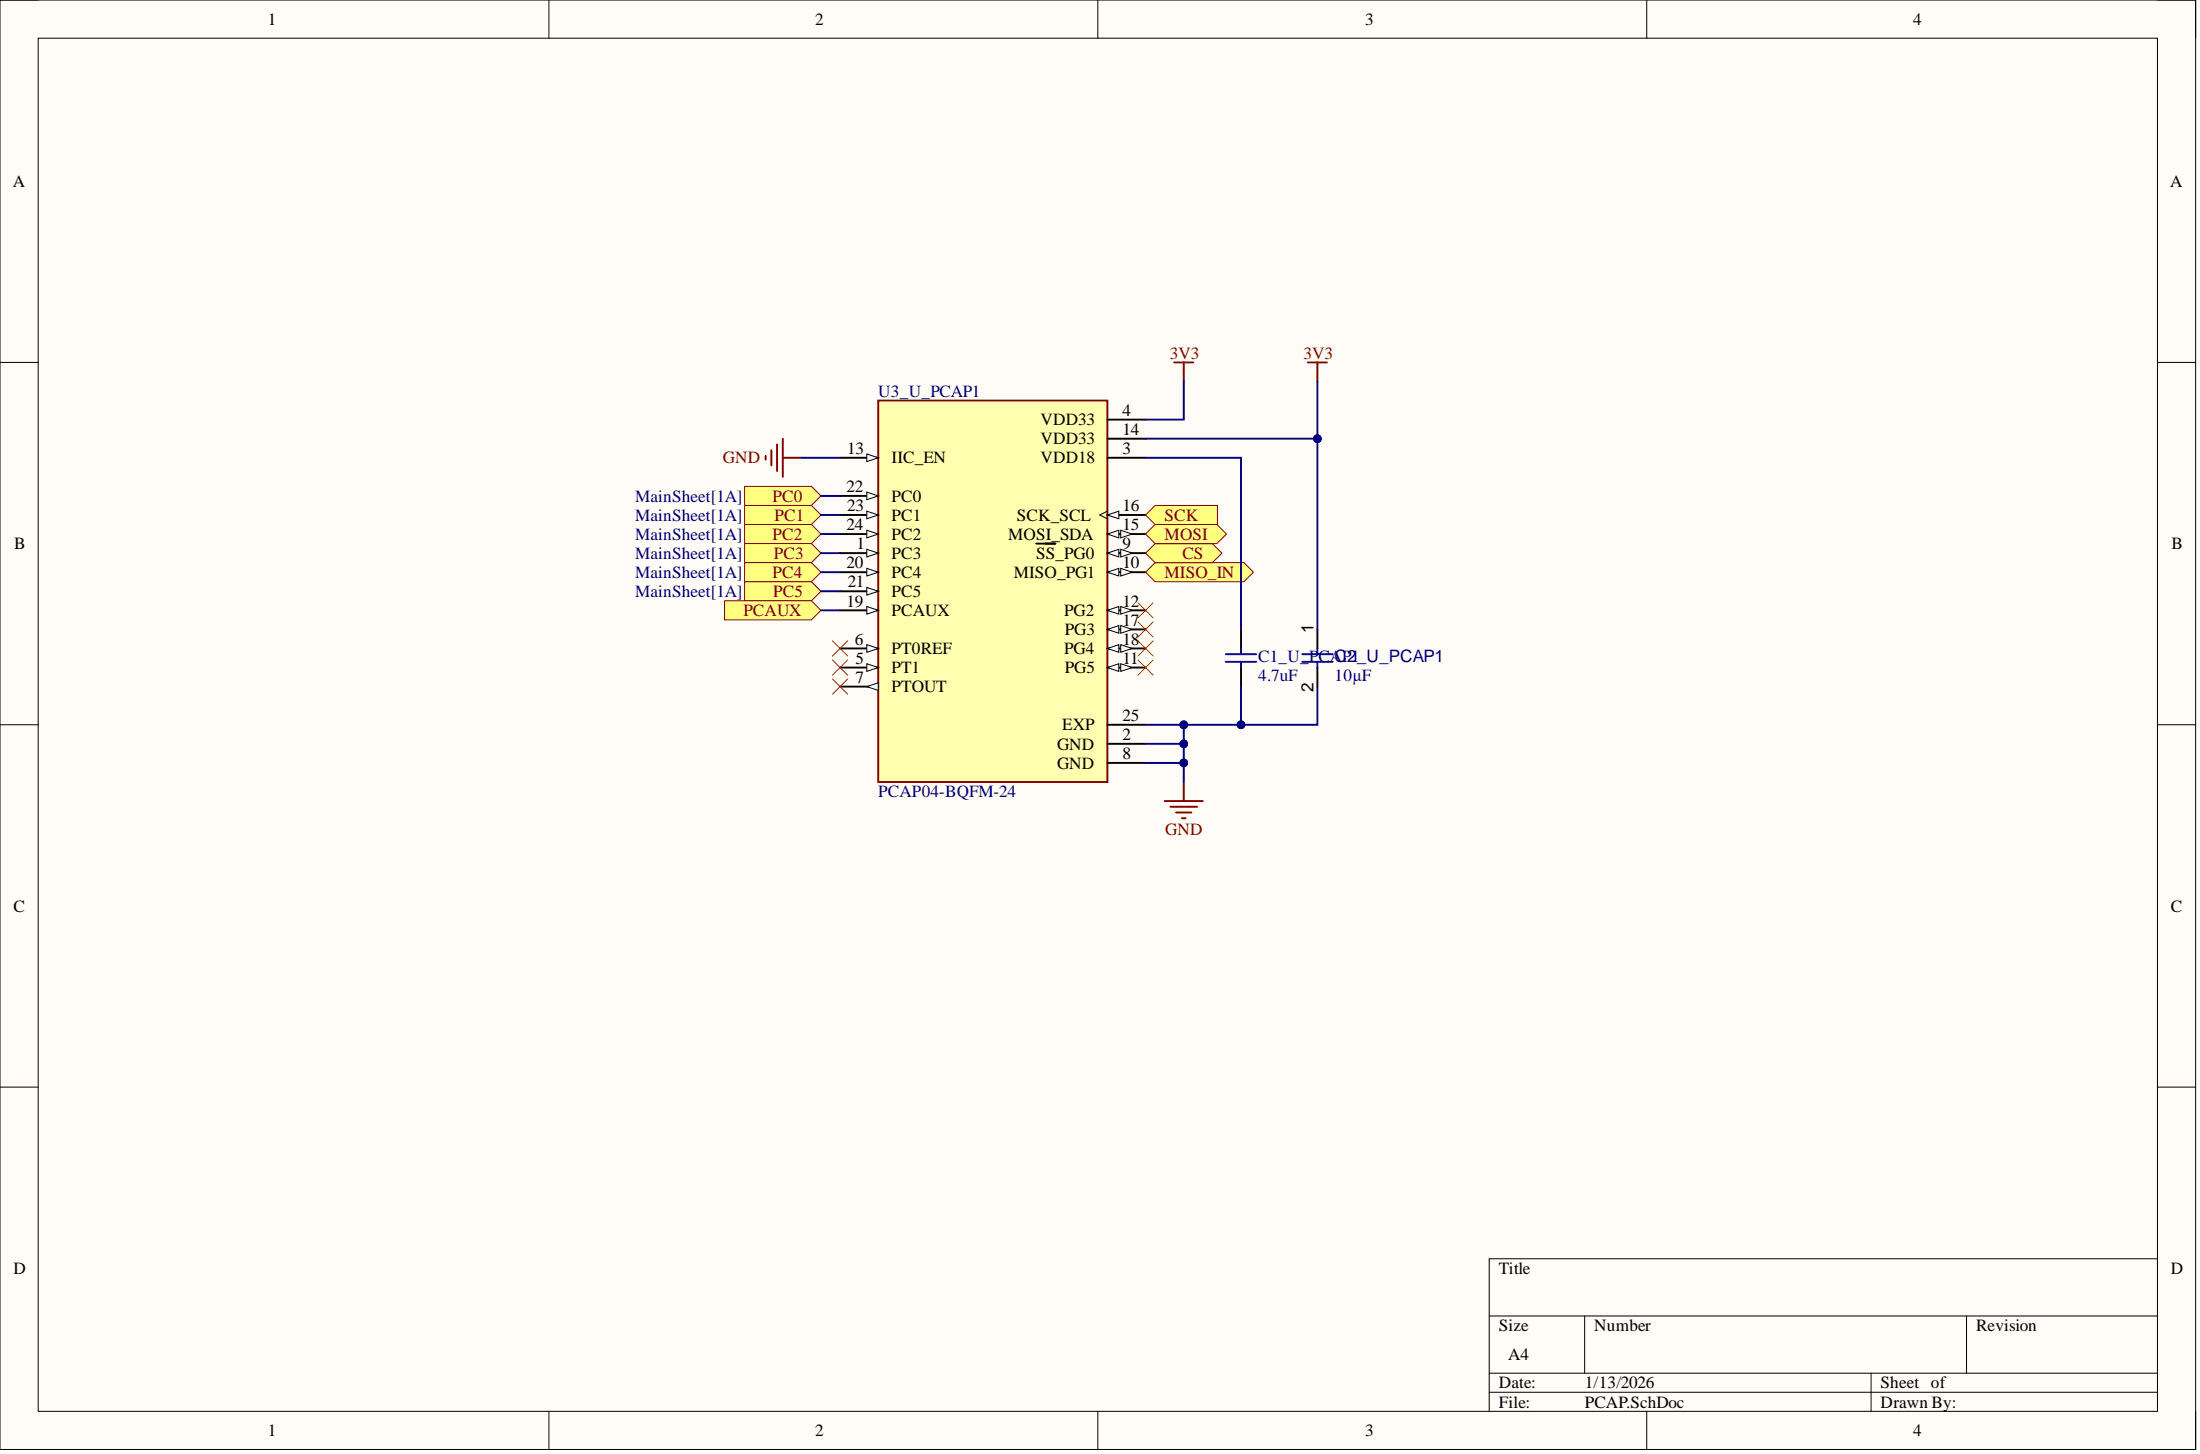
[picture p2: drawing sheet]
<svg xmlns="http://www.w3.org/2000/svg" width="292mm" height="193mm" viewBox="0 0 292 193" stroke-linecap="round" stroke-linejoin="round" font-family="sans-serif">
<path d="M0 0h291.5v192.4h-291.5z" fill-rule="evenodd" fill="#fffcf8"/>
<path d="M0 0h291.5v192.4h-291.5z" fill="none" stroke="#000" stroke-width=".13"/>
<path d="M5.1 5.1h281.4v182.2h-281.4z" fill-rule="evenodd" fill="#fffcf8"/>
<g fill="none" stroke="#000" stroke-width=".13">
<path d="M0 0h5.1M5.1 5.1h281.4v182.2h-281.4zM72.9 0v5.1M145.8 0v5.1M218.6 0v5.1M286.5 0h5v5.1M0 48.1h5.1M286.5 48.1h5M0 96.2h5.1M286.5 96.2h5M0 144.3h5.1M286.5 144.3h5"/>
<path d="M197.7 174.7h88.8M210.4 174.7v7.5M261.1 174.7v7.5M286.5 167.1h-88.8v20.2M72.9 187.3v5.1M145.8 187.3v5.1M197.7 182.2h88.8M197.7 184.8h88.8M218.6 187.3v5.1M248.4 182.2v5.1M291.5 187.3v5.1"/>
</g>
<path d="M116.6 53.2h30.4v50.6h-30.4z" fill-rule="evenodd" fill="#ffffb0"/>
<path d="M116.6 53.2h30.4v50.6h-30.4z" fill="none" stroke="#800000" stroke-width=".25"/>
<path d="M111.5 60.8h5.1" fill="none" stroke="#000" stroke-width=".25"/>
<path d="M115.1 60.2l1.5 .6-1.5 .5z" fill="#f8fcff"/>
<path d="M115.1 60.2l1.5 .6-1.5 .5z" fill="none" stroke="#000" stroke-width=".13"/>
<path d="M111.5 65.8h5.1" fill="none" stroke="#000" stroke-width=".25"/>
<path d="M115.1 65.3l1.5 .5-1.5 .5z" fill="#f8fcff"/>
<path d="M115.1 65.3l1.5 .5-1.5 .5z" fill="none" stroke="#000" stroke-width=".13"/>
<path d="M111.5 68.3h5.1" fill="none" stroke="#000" stroke-width=".25"/>
<path d="M115.1 67.8l1.5 .5-1.5 .6z" fill="#f8fcff"/>
<path d="M115.1 67.8l1.5 .5-1.5 .6z" fill="none" stroke="#000" stroke-width=".13"/>
<path d="M111.5 70.9h5.1" fill="none" stroke="#000" stroke-width=".25"/>
<path d="M115.1 70.4l1.5 .5-1.5 .5z" fill="#f8fcff"/>
<path d="M115.1 70.4l1.5 .5-1.5 .5z" fill="none" stroke="#000" stroke-width=".13"/>
<path d="M111.5 73.4h5.1" fill="none" stroke="#000" stroke-width=".25"/>
<path d="M115.1 72.9l1.5 .5-1.5 .5z" fill="#f8fcff"/>
<path d="M115.1 72.9l1.5 .5-1.5 .5z" fill="none" stroke="#000" stroke-width=".13"/>
<path d="M111.5 75.9h5.1" fill="none" stroke="#000" stroke-width=".25"/>
<path d="M115.1 75.4l1.5 .5-1.5 .5z" fill="#f8fcff"/>
<path d="M115.1 75.4l1.5 .5-1.5 .5z" fill="none" stroke="#000" stroke-width=".13"/>
<path d="M111.5 78.5h5.1" fill="none" stroke="#000" stroke-width=".25"/>
<path d="M115.1 78l1.5 .5-1.5 .5z" fill="#f8fcff"/>
<path d="M115.1 78l1.5 .5-1.5 .5z" fill="none" stroke="#000" stroke-width=".13"/>
<path d="M111.5 81h5.1" fill="none" stroke="#000" stroke-width=".25"/>
<path d="M115.1 80.5l1.5 .5-1.5 .5z" fill="#f8fcff"/>
<path d="M115.1 80.5l1.5 .5-1.5 .5z" fill="none" stroke="#000" stroke-width=".13"/>
<path d="M111.5 86.1h5.1" fill="none" stroke="#000" stroke-width=".25"/>
<path d="M115.1 85.6l1.5 .5-1.5 .5z" fill="#f8fcff"/>
<path d="M115.1 85.6l1.5 .5-1.5 .5z" fill="none" stroke="#000" stroke-width=".13"/>
<path d="M111.5 88.6h5.1" fill="none" stroke="#000" stroke-width=".25"/>
<path d="M115.1 88.1l1.5 .5-1.5 .5z" fill="#f8fcff"/>
<path d="M115.1 88.1l1.5 .5-1.5 .5z" fill="none" stroke="#000" stroke-width=".13"/>
<path d="M111.5 91.1h5.1" fill="none" stroke="#000" stroke-width=".25"/>
<path d="M115.1 91.1l1.5-.5v1z" fill="#f8fcff"/>
<path d="M115.1 91.1l1.5-.5v1z" fill="none" stroke="#000" stroke-width=".13"/>
<path d="M147 55.7h5.1M147 58.2h5.1M147 60.8h5.1M147 68.3h5.1" fill="none" stroke="#000" stroke-width=".25"/>
<path d="M147 68.3l1.5-.5v1.1z" fill="#f8fcff"/>
<path d="M147 68.3l1.5-.5v1.1zM147 67.8l-1 .5 1 .6" fill="none" stroke="#000" stroke-width=".13"/>
<path d="M147 70.9h5.1" fill="none" stroke="#000" stroke-width=".25"/>
<path d="M147 70.9l1.5-.5v1z" fill="#f8fcff"/>
<path d="M147 70.9l1.5-.5v1z" fill="none" stroke="#000" stroke-width=".13"/>
<path d="M148.8 70.4l1.5 .5-1.5 .5z" fill="#f8fcff"/>
<path d="M148.8 70.4l1.5 .5-1.5 .5z" fill="none" stroke="#000" stroke-width=".13"/>
<path d="M147 73.4h5.1" fill="none" stroke="#000" stroke-width=".25"/>
<path d="M147 73.4l1.5-.5v1z" fill="#f8fcff"/>
<path d="M147 73.4l1.5-.5v1z" fill="none" stroke="#000" stroke-width=".13"/>
<path d="M148.8 72.9l1.5 .5-1.5 .5z" fill="#f8fcff"/>
<path d="M148.8 72.9l1.5 .5-1.5 .5z" fill="none" stroke="#000" stroke-width=".13"/>
<path d="M137.6 72.1h2.5M147 75.9h5.1" fill="none" stroke="#000" stroke-width=".25"/>
<path d="M147 75.9l1.5-.5v1z" fill="#f8fcff"/>
<path d="M147 75.9l1.5-.5v1z" fill="none" stroke="#000" stroke-width=".13"/>
<path d="M148.8 75.4l1.5 .5-1.5 .5z" fill="#f8fcff"/>
<path d="M148.8 75.4l1.5 .5-1.5 .5z" fill="none" stroke="#000" stroke-width=".13"/>
<path d="M147 81h5.1" fill="none" stroke="#000" stroke-width=".25"/>
<path d="M147 81l1.5-.5v1z" fill="#f8fcff"/>
<path d="M147 81l1.5-.5v1z" fill="none" stroke="#000" stroke-width=".13"/>
<path d="M148.8 80.5l1.5 .5-1.5 .5z" fill="#f8fcff"/>
<path d="M148.8 80.5l1.5 .5-1.5 .5z" fill="none" stroke="#000" stroke-width=".13"/>
<path d="M147 83.5h5.1" fill="none" stroke="#000" stroke-width=".25"/>
<path d="M147 83.5l1.5-.5v1z" fill="#f8fcff"/>
<path d="M147 83.5l1.5-.5v1z" fill="none" stroke="#000" stroke-width=".13"/>
<path d="M148.8 83l1.5 .5-1.5 .5z" fill="#f8fcff"/>
<path d="M148.8 83l1.5 .5-1.5 .5z" fill="none" stroke="#000" stroke-width=".13"/>
<path d="M147 86.1h5.1" fill="none" stroke="#000" stroke-width=".25"/>
<path d="M147 86.1l1.5-.5v1z" fill="#f8fcff"/>
<path d="M147 86.1l1.5-.5v1z" fill="none" stroke="#000" stroke-width=".13"/>
<path d="M148.8 85.6l1.5 .5-1.5 .5z" fill="#f8fcff"/>
<path d="M148.8 85.6l1.5 .5-1.5 .5z" fill="none" stroke="#000" stroke-width=".13"/>
<path d="M147 88.6h5.1" fill="none" stroke="#000" stroke-width=".25"/>
<path d="M147 88.6l1.5-.5v1z" fill="#f8fcff"/>
<path d="M147 88.6l1.5-.5v1z" fill="none" stroke="#000" stroke-width=".13"/>
<path d="M148.8 88.1l1.5 .5-1.5 .5z" fill="#f8fcff"/>
<path d="M148.8 88.1l1.5 .5-1.5 .5z" fill="none" stroke="#000" stroke-width=".13"/>
<path d="M147 96.2h5.1M147 98.7h5.1M147 101.3h5.1" fill="none" stroke="#000" stroke-width=".25"/>
<g fill="none" stroke="#800000" stroke-width=".25">
<path d="M102.4 59.7v2.1M103.2 59v3.5M103.9 58.2v5.1M155.9 48.1h2.5M157.2 48.1v2.5M173.6 48.1h2.6M174.9 48.1v2.5M101.7 60.5v.5M103.9 60.8h2.6M154.6 106.3h5.1M155.4 107.1h3.5M156.2 107.8h2"/>
<path d="M156.9 108.6h.5M157.2 103.8v2.5"/>
</g>
<g fill="none" stroke="#f00" stroke-width=".13">
<path d="M151.1 80l2 2M153.1 80l-2 2M110.5 90.1l2.1 2M110.5 87.6l2.1 2M110.5 85.1l2.1 2M112.6 90.1l-2.1 2M112.6 87.6l-2.1 2M112.6 85.1l-2.1 2M151.1 82.5l2 2M151.1 85.1l2 2M151.1 87.6l2 2M153.1 82.5l-2 2"/>
<path d="M153.1 85.1l-2 2M153.1 87.6l-2 2"/>
</g>
<path d="M98.9 64.5h8.8l1.3 1.3-1.3 1.3h-8.8z" fill-rule="evenodd" fill="#ffff80"/>
<path d="M98.9 64.5h8.8l1.3 1.3-1.3 1.3h-8.8z" fill="none" stroke="#800000" stroke-width=".13"/>
<path d="M98.9 67.1h8.8l1.3 1.2-1.3 1.3h-8.8z" fill-rule="evenodd" fill="#ffff80"/>
<path d="M98.9 67.1h8.8l1.3 1.2-1.3 1.3h-8.8z" fill="none" stroke="#800000" stroke-width=".13"/>
<path d="M98.9 69.6h8.8l1.3 1.3-1.3 1.2h-8.8z" fill-rule="evenodd" fill="#ffff80"/>
<path d="M98.9 69.6h8.8l1.3 1.3-1.3 1.2h-8.8z" fill="none" stroke="#800000" stroke-width=".13"/>
<path d="M98.9 72.1h8.8l1.3 1.3-1.3 1.3h-8.8z" fill-rule="evenodd" fill="#ffff80"/>
<path d="M98.9 72.1h8.8l1.3 1.3-1.3 1.3h-8.8z" fill="none" stroke="#800000" stroke-width=".13"/>
<path d="M98.9 74.7h8.8l1.3 1.2-1.3 1.3h-8.8z" fill-rule="evenodd" fill="#ffff80"/>
<path d="M98.9 74.7h8.8l1.3 1.2-1.3 1.3h-8.8z" fill="none" stroke="#800000" stroke-width=".13"/>
<path d="M98.9 77.2h8.8l1.3 1.3-1.3 1.2h-8.8z" fill-rule="evenodd" fill="#ffff80"/>
<path d="M98.9 77.2h8.8l1.3 1.3-1.3 1.2h-8.8z" fill="none" stroke="#800000" stroke-width=".13"/>
<path d="M152.1 75.9l1.3-1.2h11.8l1.2 1.2-1.2 1.3h-11.8z" fill-rule="evenodd" fill="#ffff80"/>
<path d="M152.1 75.9l1.3-1.2h11.8l1.2 1.2-1.2 1.3h-11.8z" fill="none" stroke="#800000" stroke-width=".13"/>
<path d="M152.1 73.4l1.3-1.3h7.6l1.2 1.3-1.2 1.3h-7.6z" fill-rule="evenodd" fill="#ffff80"/>
<path d="M152.1 73.4l1.3-1.3h7.6l1.2 1.3-1.2 1.3h-7.6z" fill="none" stroke="#800000" stroke-width=".13"/>
<path d="M152.1 70.9l1.3-1.3h8.2l1.2 1.3-1.2 1.2h-8.2z" fill-rule="evenodd" fill="#ffff80"/>
<path d="M152.1 70.9l1.3-1.3h8.2l1.2 1.3-1.2 1.2h-8.2z" fill="none" stroke="#800000" stroke-width=".13"/>
<path d="M152.1 68.3l1.3-1.2h8.2v2.5h-8.2z" fill-rule="evenodd" fill="#ffff80"/>
<path d="M152.1 68.3l1.3-1.2h8.2v2.5h-8.2z" fill="none" stroke="#800000" stroke-width=".13"/>
<path d="M96.2 79.7h11.5l1.3 1.3-1.3 1.3h-11.5z" fill-rule="evenodd" fill="#ffff80"/>
<path d="M96.2 79.7h11.5l1.3 1.3-1.3 1.3h-11.5z" fill="none" stroke="#800000" stroke-width=".13"/>
<path d="M164.8 83.5v2.6M164.8 88.6v2.5M174.9 83.5v2.6M174.9 88.6v2.5" fill="none" stroke="#000" stroke-width=".25"/>
<path d="M162.7 87.8h4.1M162.7 86.8h4.1M164.8 86.1v.7M164.8 87.8v.8M172.9 87.8h4M172.9 86.8h4M174.9 86.1v.7M174.9 87.8v.8" fill="none" stroke="#00f" stroke-width=".25"/>
<path d="M152.1 98.7h5.1" fill="none" stroke="#000080" stroke-width=".25"/>
<circle cx="157.2" cy="98.7" r=".51" fill="#000080"/>
<circle cx="157.2" cy="98.7" r=".51" fill="none" stroke="#000080" stroke-width=".13"/>
<path d="M152.1 101.3h5.1" fill="none" stroke="#000080" stroke-width=".25"/>
<circle cx="157.2" cy="101.3" r=".51" fill="#000080"/>
<circle cx="157.2" cy="101.3" r=".51" fill="none" stroke="#000080" stroke-width=".13"/>
<path d="M152.1 96.2h5.1v7.6" fill="none" stroke="#000080" stroke-width=".25"/>
<circle cx="157.2" cy="96.2" r=".51" fill="#000080"/>
<circle cx="157.2" cy="96.2" r=".51" fill="none" stroke="#000080" stroke-width=".13"/>
<circle cx="157.2" cy="98.7" r=".51" fill="#000080"/>
<circle cx="157.2" cy="98.7" r=".51" fill="none" stroke="#000080" stroke-width=".13"/>
<circle cx="157.2" cy="101.3" r=".51" fill="#000080"/>
<circle cx="157.2" cy="101.3" r=".51" fill="none" stroke="#000080" stroke-width=".13"/>
<path d="M157.2 50.6v5.1h-5.1M106.5 60.8h5M152.1 60.8h12.7v22.7M174.9 91.1v5.1h-17.7" fill="none" stroke="#000080" stroke-width=".25"/>
<circle cx="157.2" cy="96.2" r=".51" fill="#000080"/>
<circle cx="157.2" cy="96.2" r=".51" fill="none" stroke="#000080" stroke-width=".13"/>
<circle cx="164.8" cy="96.2" r=".51" fill="#000080"/>
<circle cx="164.8" cy="96.2" r=".51" fill="none" stroke="#000080" stroke-width=".13"/>
<path d="M164.8 91.1v5.1" fill="none" stroke="#000080" stroke-width=".25"/>
<circle cx="164.8" cy="96.2" r=".51" fill="#000080"/>
<circle cx="164.8" cy="96.2" r=".51" fill="none" stroke="#000080" stroke-width=".13"/>
<path d="M174.9 58.2v25.3" fill="none" stroke="#000080" stroke-width=".25"/>
<circle cx="174.9" cy="58.2" r=".51" fill="#000080"/>
<circle cx="174.9" cy="58.2" r=".51" fill="none" stroke="#000080" stroke-width=".13"/>
<path d="M174.9 50.6v7.6h-22.8" fill="none" stroke="#000080" stroke-width=".25"/>
<circle cx="174.9" cy="58.2" r=".51" fill="#000080"/>
<circle cx="174.9" cy="58.2" r=".51" fill="none" stroke="#000080" stroke-width=".13"/>
<path d="M109 65.8h2.5M109 68.3h2.5M109 70.9h2.5M109 73.4h2.5M109 75.9h2.5M109 78.5h2.5M109 81h2.5" fill="none" stroke="#000080" stroke-width=".25"/>
<g font-size="2.3">
<text x="35.6" y="3.3">1</text>
<text x="108.2" y="3.3">2</text>
<text x="181.3" y="3.3">3</text>
<text x="254" y="3.3">4</text>
<text x="1.7" y="24.8">A</text>
<text x="288.1" y="24.8">A</text>
<text x="138.2" y="56.5">VDD33</text>
<text x="138.2" y="59">VDD33</text>
<text x="149.1" y="55.2">4</text>
<text x="149.1" y="57.7">14</text>
<text x="112.4" y="65.3">22</text>
<text x="112.5" y="60.2">13</text>
<text x="118.4" y="61.5">IIC_EN</text>
<text x="138.2" y="61.5">VDD18</text>
<text x="149.1" y="60.2">3</text>
<text x="112.4" y="70.4">24</text>
<text x="112.5" y="67.8">23</text>
<text x="118.4" y="66.6">PC0</text>
<text x="118.4" y="69.1">PC1</text>
<text x="118.4" y="71.6">PC2</text>
<text x="133.8" y="71.6">MOSI_SDA</text>
<text x="135" y="69.1">SCK_SCL</text>
<text x="149.1" y="67.8">16</text>
<text x="149.1" y="70.4">15</text>
<text x="1.9" y="72.9">B</text>
<text x="112.4" y="75.4">20</text>
<text x="112.6" y="78">21</text>
<text x="113.7" y="72.9">1</text>
<text x="118.4" y="74.2">PC3</text>
<text x="118.4" y="76.7">PC4</text>
<text x="134.6" y="76.7">MISO_PG1</text>
<text x="137.6" y="74.2">SS_PG0</text>
<text x="149.1" y="72.9">9</text>
<text x="149.1" y="75.4">10</text>
<text x="288.3" y="72.9">B</text>
<text x="112.4" y="80.5">19</text>
<text x="118.4" y="79.2">PC5</text>
<text x="118.4" y="81.8">PCAUX</text>
<text x="141.3" y="81.8">PG2</text>
<text x="149.1" y="80.5">12</text>
<text x="149.1" y="83">17</text>
<text x="113.5" y="85.6">6</text>
<text x="113.6" y="88.1">5</text>
<text x="118.4" y="86.8">PT0REF</text>
<text x="118.4" y="89.4">PT1</text>
<text x="141.3" y="86.8">PG4</text>
<text x="141.4" y="84.3">PG3</text>
<text x="141.4" y="89.4">PG5</text>
<text x="149.1" y="85.6">18</text>
<text x="149.1" y="88.1">11</text>
<text x="174.4" y="84" transform="rotate(-90 174.4 84)">1</text>
<text x="113.6" y="90.6">7</text>
<text x="118.4" y="91.9">PTOUT</text>
<text x="149.1" y="95.7">25</text>
<text x="174.4" y="91.8" transform="rotate(-90 174.4 91.8)">2</text>
<text x="140.4" y="99.5">GND</text>
<text x="141" y="96.9">EXP</text>
<text x="149.1" y="98.2">2</text>
<text x="149.1" y="100.7">8</text>
<text x="140.4" y="102">GND</text>
<text x="1.8" y="121">C</text>
<text x="288.2" y="121">C</text>
<text x="1.8" y="169.1">D</text>
<text x="199" y="169.1">Title</text>
<text x="288.2" y="169.1">D</text>
<text x="199" y="176.7">Size</text>
<text x="211.7" y="176.7">Number</text>
<text x="262.4" y="176.7">Revision</text>
<text x="199" y="184.3">Date:</text>
<text x="200.3" y="180.5">A4</text>
<text x="210.4" y="184.3">1/13/2026</text>
<text x="249.7" y="184.3">Sheet of</text>
<text x="35.6" y="190.6">1</text>
<text x="108.2" y="190.6">2</text>
<text x="181.3" y="190.6">3</text>
<text x="199" y="186.8">File:</text>
<text x="210.4" y="186.8">PCAP.SchDoc</text>
<text x="249.7" y="186.8">Drawn By:</text>
<text x="254" y="190.6">4</text>
</g>
<g font-size="2.3" fill="#800000">
<text x="155.3" y="47.6">3V3</text>
<text x="173.1" y="47.6">3V3</text>
<text x="96" y="61.5">GND</text>
<text x="102.6" y="66.6">PC0</text>
<text x="102.6" y="71.6">PC2</text>
<text x="102.8" y="69.1">PC1</text>
<text x="154.6" y="71.6">MOSI</text>
<text x="154.6" y="69.1">SCK</text>
<text x="102.6" y="76.7">PC4</text>
<text x="102.8" y="74.2">PC3</text>
<text x="154.6" y="76.7">MISO_IN</text>
<text x="157" y="74.2">CS</text>
<text x="98.7" y="81.8">PCAUX</text>
<text x="102.7" y="79.2">PC5</text>
<text x="154.7" y="110.9">GND</text>
</g>
<g font-size="2.3" fill="#000080">
<text x="116.6" y="52.7">U3_U_PCAP1</text>
<text x="84.3" y="66.6">MainSheet[1A]</text>
<text x="84.3" y="69.1">MainSheet[1A]</text>
<text x="84.3" y="71.6">MainSheet[1A]</text>
<text x="84.3" y="74.2">MainSheet[1A]</text>
<text x="84.3" y="76.7">MainSheet[1A]</text>
<text x="84.3" y="79.2">MainSheet[1A]</text>
<text x="167.1" y="87.8">C1_U_PCACP2_U_PCAP1</text>
<text x="179.4" y="87.8">1</text>
<text x="167.1" y="90.4">4.7uF</text>
<text x="177.2" y="90.4">10µF</text>
<text x="116.6" y="105.8">PCAP04-BQFM-24</text>
</g>
</svg>
